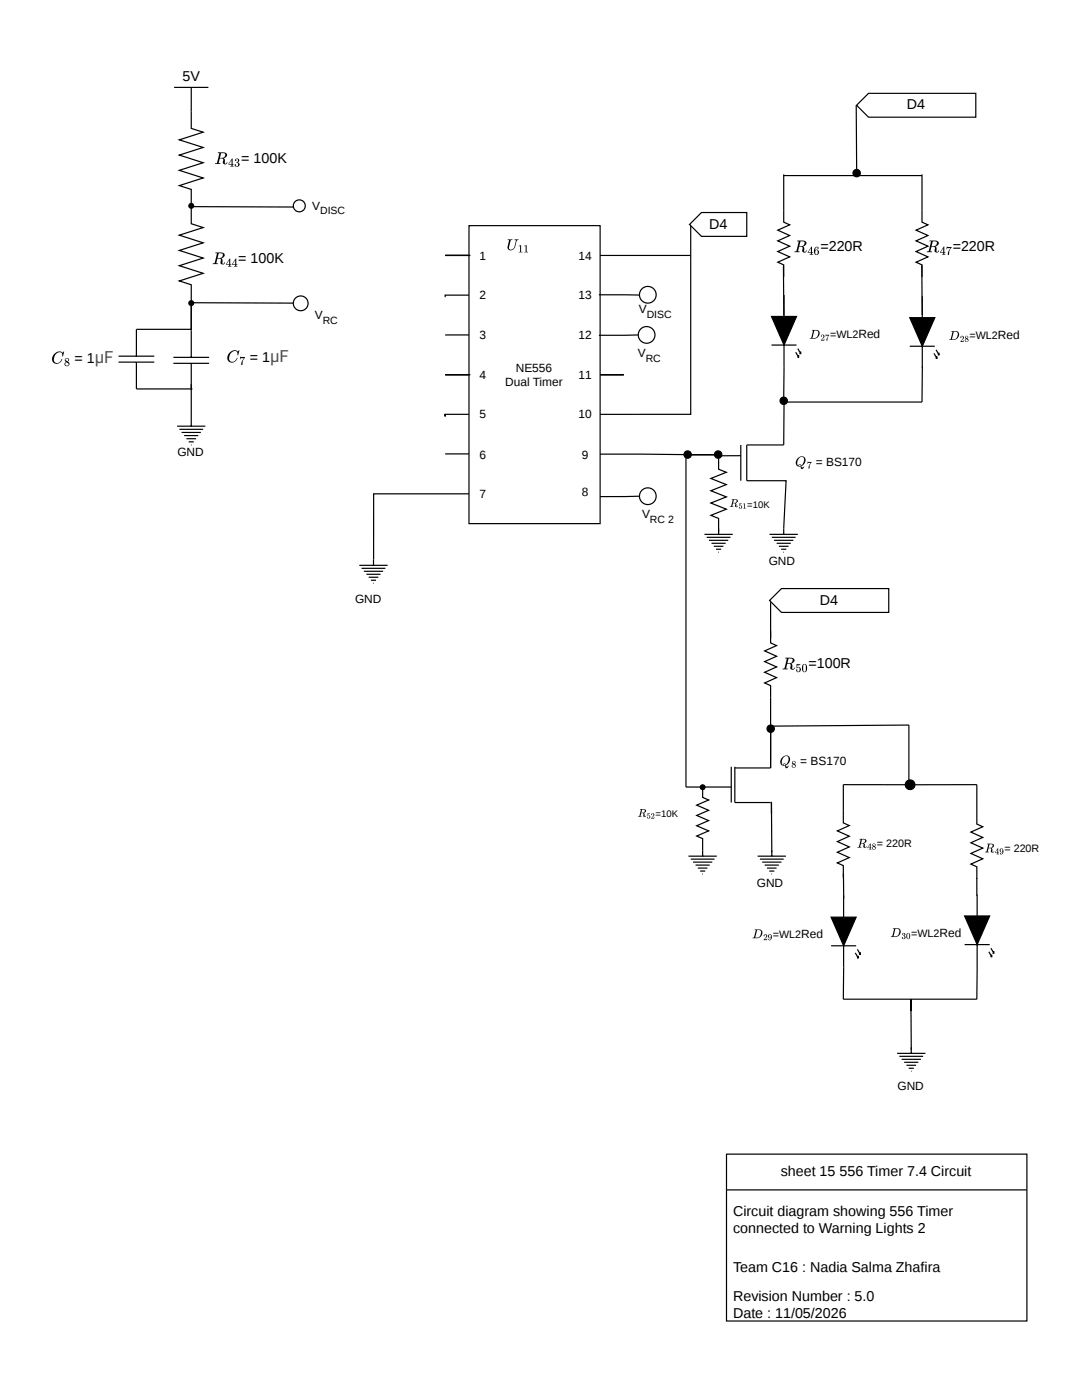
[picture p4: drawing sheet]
<svg xmlns="http://www.w3.org/2000/svg" width="216mm" height="279mm" viewBox="0 0 216 279" stroke-linecap="round" stroke-linejoin="round" font-family="sans-serif">
<g fill="none" stroke="#000" stroke-width=".24">
<path d="M34.7 17.4h6.9M38.2 17.4v8.2l2.3 .8-4.7 1.5 4.7 1.5-4.7 1.6 4.7 1.5-4.7 1.5 4.7 1.5-4.7 1.5 2.4 .8v6.9l2.3 .7-4.7 1.5 4.7 1.6-4.7 1.5 4.7 1.5-4.7 1.5 4.7 1.5-4.7 1.6 2.4 .7v3.5M34.6 72.5h7.1M34.6 71.3h7.1M38.2 72.5v5.4M38.2 61v10.3M35.3 85.1h5.7M35.8 85.7h4.7M36.2 86.3h3.9M36.7 86.9h2.9M37.2 87.6h1.9M37.7 88.2h1"/>
<path d="M38.1 88.8h.1M38.2 83.8v1.3"/>
</g>
<circle cx="38.2" cy="60.5" r=".48" fill="#020202"/>
<circle cx="38.2" cy="60.5" r=".48" fill="none" stroke="#000" stroke-width=".24"/>
<circle cx="38.2" cy="41.1" r=".48" fill="#020202"/>
<circle cx="38.2" cy="41.1" r=".48" fill="none" stroke="#000" stroke-width=".24"/>
<circle cx="60" cy="60.5" r="1.47" fill="#fff"/>
<g fill="none" stroke="#000" stroke-width=".24">
<path d="M38.6 60.4l19.9 .1"/>
<circle cx="60" cy="60.5" r="1.47"/>
</g>
<circle cx="59.7" cy="41.1" r="1.19" fill="#fff"/>
<g fill="none" stroke="#000" stroke-width=".24">
<path d="M38.6 41.2l19.9 .1M23.7 72.3h7.1M23.7 71.1h7.1M27.2 72.3v5.3h11.2M38.2 76.7v7.1M38.2 61v4.7h-11v5.4"/>
<circle cx="59.7" cy="41.1" r="1.19"/>
</g>
<path d="M145 230.3h59.9v7.2h-59.9z" fill="#fff"/>
<path d="M145 237.5v-7.2h59.9v7.2M145 237.5v26.1h59.9v-26.1M145 237.5h59.9" fill="none" stroke="#000" stroke-width=".24"/>
<path d="M93.6 45h26.1v59.5h-26.1z" fill="#fff"/>
<g fill="none" stroke="#000" stroke-width=".24">
<path d="M88.8 51h5h-5h4.8M93.6 45h26.1v59.5h-26.1zM93.6 58.9h-4.8v.4M119.5 58.8l9.5 .1M137.8 44.8v37.9h-18.1M88.8 74.8h5h-5h4.8M88.8 66.8h4.8M119.7 74.8h4.8M127.4 66.8l-7.9 .1M88.8 83.1v-.5v.5M88.8 90.6h4.8M93.6 98.6h-19l-.1 14.2"/>
<path d="M93.6 82.7h-4.8v.4M71.7 112.8h5.6M72.2 113.4h4.7M72.6 114h3.8M73.1 114.6h2.8M73.6 115.2h1.9M74 115.8h1M74.5 116.4h.1"/>
</g>
<circle cx="129" cy="66.8" r="1.67" fill="#fff"/>
<circle cx="129" cy="66.8" r="1.67" fill="none" stroke="#000" stroke-width=".24"/>
<circle cx="129.3" cy="58.8" r="1.67" fill="#fff"/>
<g fill="none" stroke="#000" stroke-width=".24">
<path d="M119.7 51h18.1M127.6 99l-7.9 .1"/>
<circle cx="129.3" cy="58.8" r="1.67"/>
</g>
<circle cx="129.3" cy="99" r="1.67" fill="#fff"/>
<g fill="none" stroke="#000" stroke-width=".24">
<path d="M156.4 34.8v9.5l1.2 .6-2.4 1 2.4 1.1-2.4 1.1 2.4 1-2.4 1.1 2.4 1.1-2.4 1 1.2 .6v2.4M156.4 35h27.6M170.8 21l.1 12.8M184 34.8v9.5l1.2 .6-2.4 1 2.4 1.1-2.4 1.1 2.4 1-2.4 1.1 2.4 1.1-2.4 1 1.2 .6v2.4M156.4 58.9v4.3M184 59.1v4.3M153.9 63.2h5l-2.5 5.7zM153.9 68.9h5M156.4 68.9v10.4M156.5 79.6l-.1 9.2h-7.4v7.1h7.9l-.5 10.7M158.8 70.3l.6 1M159.2 69.6l.6 1"/>
<path d="M159.4 70.9v.4h-.3M159.8 70.1v.5h-.3M181.5 63.4h5l-2.5 5.7zM181.5 69.1h5M184 69.1v4.3M184 73.1v7.1h-27.9M186.4 70.5l.5 1M186.8 69.8l.6 1M186.9 71.1v.4h-.2M187.4 70.4v.4h-.3M119.7 90.6l16.8 .1M136.9 90.5v66.6"/>
<path d="M147.8 88.8v7.1M153.6 106.6h5.6M154 107.2h4.8M154.5 107.8h3.8M155 108.4h2.8M155.4 109h1.9M155.9 109.6h1M156.3 110.2h.1M153.8 125.9v2.4l1.2 .5-2.4 1.1 2.4 1.1-2.4 1 2.4 1.1-2.4 1.1 2.4 1-2.4 1.1 1.2 .5v16.5h-7.2M153.8 120.2v7.1M145.9 153v7.2M146.6 153v7.2h7.2"/>
<path d="M168.3 156.6v7.6l1.2 .6-2.4 1 2.4 1.1-2.4 1.1 2.4 1-2.4 1.1 2.4 1.1-2.4 1 1.2 .5v2.4M181.4 144.7l-27.2 .2M182.6 156.6h12.3v7.9l1.2 .5-2.4 1.1 2.4 1-2.4 1.1 2.4 1.1-2.4 1 2.4 1.1-2.4 1.1 1.2 .5v2.4M151.2 170.9h5.6M151.6 171.5h4.8M152.1 172.1h3.8M152.6 172.7h2.8M153 173.2h2M153.5 173.8h1M153.9 162.4v-2.4l.1 10.2M153.9 174.4h.2M154 169.7v1.2"/>
<path d="M168.3 174.3l.1 5M168.3 178.8v4.2M194.9 175.2v3.6M195 178.5v4.3M165.8 183h5l-2.5 5.8zM165.8 188.8h5M168.3 188.8v4.2M170.7 190.2l.5 1M171.1 189.5l.6 1M171.2 190.7v.5h-.2M171.7 190v.5h-.3M192.5 182.8h5l-2.5 5.7z"/>
<path d="M192.5 188.5h5M195 188.5l-.1 10.9h-26.6v-6.4M197.3 189.9l.6 1M197.7 189.2l.6 1M197.9 190.5v.4h-.3M198.3 189.8v.4h-.2M179 210.2h5.7M179.5 210.8h4.7M179.9 211.4h3.9M180.4 212h2.8M180.9 212.6h1.9M181.3 213.2h1"/>
<path d="M181.8 201.8v-2.4v10.1M181.8 213.8h.1M181.8 209v1.2"/>
<circle cx="156.4" cy="80" r=".73"/>
<circle cx="129.3" cy="99" r="1.67"/>
<circle cx="137.2" cy="90.7" r=".73"/>
</g>
<g fill="#000">
<path d="M153.9 63.2h5l-2.5 5.7zM181.5 63.4h5l-2.5 5.7zM165.8 183h5l-2.5 5.8zM192.5 182.8h5l-2.5 5.7z"/>
<circle cx="156.4" cy="80" r=".73"/>
<circle cx="137.2" cy="90.7" r=".73"/>
</g>
<path d="M153.6 119.8l2.3-2.3h21.4v4.7h-21.4z" fill="#fff"/>
<path d="M153.6 119.8l2.3-2.3h21.4v4.7h-21.4z" fill="none" stroke="#000" stroke-width=".24"/>
<path d="M170.9 21l2.4-2.4h21.4v4.8h-21.4z" fill="#fff"/>
<path d="M170.9 21l2.4-2.4h21.4v4.8h-21.4z" fill="none" stroke="#000" stroke-width=".24"/>
<path d="M140 42.4h9v4.8h-9l-2.4-2.4z" fill="#fff"/>
<g fill="none" stroke="#000" stroke-width=".24">
<path d="M140 42.4h9v4.8h-9l-2.4-2.4zM156.3 53.1l.1 9.9M183.9 53l.1 9.9M136.9 157.1h9M153.8 146.2v7.1M168.3 156.6h12.3M181.4 144.7v11.9"/>
<circle cx="170.9" cy="34.6" r=".73"/>
<circle cx="153.8" cy="145.4" r=".73"/>
<circle cx="181.6" cy="156.6" r=".96"/>
</g>
<g fill="#000">
<path d="M46.9 31.8a.42 .42 0 0 1 .7-.1 .42 .42 0 0 1-.2 .7 .46 .46 0 0 1 .4 .5 .46 .46 0 0 1-.5 .4 .46 .46 0 0 1-.4-.5h.2l-.1 .3a.36 .36 0 0 0 .5-.2 .36 .36 0 0 0-.4-.5 .3 .3 0 0 0 .4-.3 .3 .3 0 0 0-.4-.3l.1 .2-.2 .1zM188.9 49.2l1 .2a2.01 2.01 0 0 0-.6 1.5h-.1a1.17 1.17 0 0 1 .5-1.4h-.7l-.2 .3zM45.8 70.4a1.08 1.08 0 0 1 1.6-.2l.4-.3-.3 1h-.1a.63 .63 0 0 0-.3-.8 .63 .63 0 0 0-.8 .2 1.15 1.15 0 0 0-.2 1.9 1.07 1.07 0 0 0 1.2-.8 1.01 1.01 0 0 1-1.4 .9 1.01 1.01 0 0 1-.3-1.7zM47.9 71.2l1 .1a2 2 0 0 0-.6 1.5v.1a1.17 1.17 0 0 1 .4-1.4h-.7l-.1 .2zM163.8 66.9a.4 .4 0 0 1 .7 .1 .4 .4 0 0 1-.3 .6l-.2 .2h.4l.1-.2v.4l-.7-.1a.85 .85 0 0 0 .4-1h-.2l-.1 .3zM164.8 66.8h.7l-.5 1.2a.88 .88 0 0 1 .3-1h-.5l-.1 .2zM191.7 67.2a.4 .4 0 0 1 .6 .1 .4 .4 0 0 1-.3 .5l-.2 .2h.4l.1-.1v.3l-.7-.1a.85 .85 0 0 0 .4-1h-.2l-.1 .3zM152.4 186.6a.4 .4 0 0 1 .7 .1 .4 .4 0 0 1-.3 .5l-.3 .3h.5l.1-.2-.1 .3-.6-.1a.85 .85 0 0 0 .4-1h-.2l-.1 .3zM180 186.3l.3-.1 .3 .1v.3l-.2 .2a.34 .34 0 0 1 .3 .3 .34 .34 0 0 1-.4 .3l-.3-.2 .1-.2 .1 .2-.1 .1a.27 .27 0 0 0 .4-.2 .27 .27 0 0 0-.3-.3l.2-.2v-.3h-.3v.3z"/>
<path d="M43.5 30.4v.2h.3l-.2 .7-.3 1.2-.4 .1v.1h1v-.1l-.3-.1 .3-.9a.47 .47 0 0 1 .6 .1 .47 .47 0 0 1 0 .6 .42 .42 0 0 0 .4 .5 .42 .42 0 0 0 .4-.4l-.3 .3a.5 .5 0 0 1-.1-.7l-.3-.4a.61 .61 0 0 0 .7-.7 .61 .61 0 0 0-.8-.5zM44.1 30.6a.49 .49 0 0 1 .7 0 .49 .49 0 0 1 0 .7l-.3 .2h-.6z"/>
<path d="M46.3 31.6l-.7 1.1v.1h.6v.3l-.2 .1h.6l-.2-.1v-.3l.2-.1h-.2v-1.1zM46.2 31.9v.8h-.5z"/>
<path d="M43 50.4v.1l.3 .1-.2 .7-.3 1.2-.3 .1-.1 .1h1.1v-.1l-.3-.1 .2-.9a.47 .47 0 0 1 .6 .1 .47 .47 0 0 1 0 .6 .42 .42 0 0 0 .4 .5 .42 .42 0 0 0 .4-.4l-.2 .3a.5 .5 0 0 1-.2-.7l-.2-.4a.61 .61 0 0 0 .6-.7 .61 .61 0 0 0-.8-.5zM43.6 50.6h.1a.49 .49 0 0 1 .6 0 .49 .49 0 0 1 0 .7l-.3 .2h-.6z"/>
<path d="M45.8 51.6l-.7 1.1v.1h.6v.3l-.2 .1h.7l-.3-.1v-.3l.3-.1h-.3v-1.1zM45.7 51.9v.8h-.5z"/>
<path d="M47 51.6l-.7 1.1v.1h.6v.3l-.2 .1h.7l-.3-.1v-.3l.3-.1h-.3v-1.1zM46.9 51.9v.8h-.5z"/>
<path d="M185.5 48v.2h.3l-.2 .7-.3 1.2-.3 .1-.1 .1h1v-.1l-.3-.1 .3-.9a.47 .47 0 0 1 .6 .1 .47 .47 0 0 1 0 .6 .42 .42 0 0 0 .4 .5 .42 .42 0 0 0 .4-.4l-.2 .3a.5 .5 0 0 1-.2-.7l-.3-.4a.61 .61 0 0 0 .7-.7 .61 .61 0 0 0-.8-.5zM186.1 48.2a.49 .49 0 0 1 .7 0 .49 .49 0 0 1 0 .7l-.3 .2h-.6z"/>
<path d="M188.3 49.2l-.7 1.1v.2h.6v.2l-.2 .1h.6l-.2-.1v-.2l.2-.2h-.2v-1.1zM188.2 49.5v.8h-.5z"/>
<path d="M162 65.8l.2 .2-.1 .7-.2 .7-.3 .2a1.52 1.52 0 0 0 1.9-.9 .72 .72 0 0 0-.2-.7 .72 .72 0 0 0-.8-.2zM162.5 66a.61 .61 0 0 1 .7 .2 .61 .61 0 0 1 0 .8 .85 .85 0 0 1-1.1 .5z"/>
<path d="M189.8 66.1l.3 .1-.2 .8-.2 .7-.3 .1a1.52 1.52 0 0 0 2-.8 .72 .72 0 0 0-.2-.8 .72 .72 0 0 0-.8-.1zM190.3 66.2a.61 .61 0 0 1 .8 .2 .61 .61 0 0 1-.1 .8 .85 .85 0 0 1-1.1 .5z"/>
<path d="M192.7 67.1l-.1 .3 .1 .2-.2 .2a.36 .36 0 0 0 .3 .4 .36 .36 0 0 0 .4-.2 .36 .36 0 0 0-.2-.4v-.1a.28 .28 0 0 0 .2-.3 .28 .28 0 0 0-.3-.2zM192.7 67.2a.21 .21 0 0 1 .4 0 .21 .21 0 0 1-.4 0zM192.6 67.9a.3 .3 0 0 1 .6 0 .3 .3 0 0 1-.6 0z"/>
<path d="M171.5 167.4l.2 .2v.2l-.3 1.2-.3 .2 .8-.1-.3-.1 .2-.7a.42 .42 0 0 1 .5 .2 .42 .42 0 0 1 0 .5l.4 .2 .2-.3-.3 .2v-.5l-.2-.3a.46 .46 0 0 0 .5-.5 .46 .46 0 0 0-.6-.4zM172 167.6l.4-.1a.46 .46 0 0 1 .1 .7 .46 .46 0 0 1-.7 0z"/>
<path d="M173.6 168.3l-.5 .9h.5l-.2 .3h.5l-.2-.1 .2-.2h-.2zM173.6 168.6v.6h-.4z"/>
<path d="M174.2 168.4l-.1 .3 .2 .2-.3 .2a.36 .36 0 0 0 .3 .5 .36 .36 0 0 0 .4-.3 .36 .36 0 0 0-.2-.4 .28 .28 0 0 0 .2-.4 .28 .28 0 0 0-.3-.2zM174.2 168.6a.21 .21 0 0 1 .4 0 .21 .21 0 0 1-.4 0zM174.1 169.2a.3 .3 0 0 1 .6 0 .3 .3 0 0 1-.6 0z"/>
<path d="M197 168.4l.2 .1-.1 .3-.3 1.2-.2 .1h.7l-.2-.1 .2-.7a.42 .42 0 0 1 .4 .1 .42 .42 0 0 1 0 .6l.4 .2 .3-.3-.4 .1v-.5l-.2-.2a.46 .46 0 0 0 .5-.6 .46 .46 0 0 0-.6-.3zM197.4 168.5h.5a.46 .46 0 0 1 0 .6 .46 .46 0 0 1-.6 .1z"/>
<path d="M199.1 169.3l-.6 .8 .5 .1-.2 .3h.5l-.1-.1 .1-.3h-.1zM199 169.5v.6h-.4z"/>
<path d="M199.6 169.4a.36 .36 0 0 0-.1 .5 .36 .36 0 0 0 .5 .1l-.1 .4h-.2v-.1h-.2l.1 .2a.61 .61 0 0 0 .7-.5 .61 .61 0 0 0-.5-.7zM199.7 169.4a.22 .22 0 0 1 .3 0 .22 .22 0 0 1 0 .3v.3h-.3z"/>
<path d="M150.6 185.5l.2 .1-.2 .8-.1 .7-.3 .1a1.52 1.52 0 0 0 1.9-.8 .72 .72 0 0 0-.2-.8 .72 .72 0 0 0-.8-.1zM151.1 185.6a.61 .61 0 0 1 .7 .2 .61 .61 0 0 1 0 .8 .85 .85 0 0 1-1.1 .5z"/>
<path d="M153.4 186.5a.36 .36 0 0 0-.1 .6 .36 .36 0 0 0 .5 0l-.1 .4-.2 .1v-.2h-.2l.1 .2a.61 .61 0 0 0 .7-.5 .61 .61 0 0 0-.5-.7zM153.5 186.5a.22 .22 0 0 1 .3 .1 .22 .22 0 0 1 0 .2l-.1 .3h-.2z"/>
<path d="M178.2 185.3l.2 .1-.2 .7-.2 .7-.2 .2a1.52 1.52 0 0 0 1.9-.8 .72 .72 0 0 0-.2-.8 .72 .72 0 0 0-.8-.1zM178.7 185.4a.61 .61 0 0 1 .7 .2 .61 .61 0 0 1-.1 .8 .85 .85 0 0 1-1 .5z"/>
<path d="M181 186.3a.64 .64 0 0 0-.2 .7 .64 .64 0 0 0 .6 .4 .64 .64 0 0 0 .2-.7 .64 .64 0 0 0-.5-.5zM181.1 186.3h.1a.42 .42 0 0 1 .2 .6l-.1 .4a.73 .73 0 0 1-.2-1z"/>
<circle cx="170.9" cy="34.6" r=".73"/>
<circle cx="153.8" cy="145.4" r=".73"/>
<circle cx="181.6" cy="156.6" r=".96"/>
</g>
<path d="M54 69.2h3.5v3.8h-3.5z" fill="#fff"/>
<g fill="#000">
<path d="M10.8 70.7a1.08 1.08 0 0 1 1.7-.3l.3-.2-.2 .9h-.2a.63 .63 0 0 0-.3-.8 .63 .63 0 0 0-.8 .2 1.15 1.15 0 0 0-.1 1.9 1.07 1.07 0 0 0 1.2-.7 1.01 1.01 0 0 1-1.5 .8 1.01 1.01 0 0 1-.3-1.6z"/>
<path d="M159.1 48v.2h.3l-.2 .7-.3 1.2-.3 .1-.1 .1h1v-.1l-.3-.1 .3-.9a.47 .47 0 0 1 .6 .1 .47 .47 0 0 1 0 .6 .42 .42 0 0 0 .4 .5 .42 .42 0 0 0 .4-.4l-.3 .3a.5 .5 0 0 1-.1-.7l-.3-.4a.61 .61 0 0 0 .7-.7 .61 .61 0 0 0-.8-.5zM159.7 48.2a.49 .49 0 0 1 .7 0 .49 .49 0 0 1 0 .7l-.3 .2h-.6z"/>
<path d="M161.9 49.2l-.7 1.1v.2h.6v.2l-.2 .1h.6l-.2-.1v-.2l.2-.2h-.2v-1.1zM161.8 49.5v.8h-.5z"/>
<path d="M162.6 49.5a.86 .86 0 0 0 .3 1.4 .53 .53 0 0 0 .5-.6 .53 .53 0 0 0-.6-.5l-.1 .2a.46 .46 0 0 1 .5-.6l-.1 .1 .1 .2 .2-.2-.2-.2h-.3zM162.8 49.9h.1a.5 .5 0 0 1 .3 .4 .5 .5 0 0 1-.3 .5l-.2-.3z"/>
<path d="M13.1 71.6l-.2 .3a.33 .33 0 0 1 0 .6 .48 .48 0 0 0 .3 .6 .48 .48 0 0 0 .6-.3 .48 .48 0 0 0-.3-.6 .41 .41 0 0 0 .2-.7 .41 .41 0 0 0-.6 .1zM13.1 71.8a.3 .3 0 0 1 .6 0 .3 .3 0 0 1-.6 0zM13.1 72.4l.2-.1a.39 .39 0 0 1 .3 .2 .39 .39 0 0 1-.1 .5 .35 .35 0 0 1-.4-.1 .35 .35 0 0 1 0-.5z"/>
</g>
<path d="M19 69.4h3.6v3.8h-3.6z" fill="#fff"/>
<path d="M143.4 90.9v2.7l1.5 .7-3.1 1.2 3.1 1.2-3.1 1.2 3.1 1.3-3.1 1.2 3.1 1.2-3.1 1.2 1.6 .7v2.7M140.6 106.6h5.6M141 107.2h4.8M141.5 107.8h3.8M142 108.4h2.8M142.4 109h1.9M142.9 109.6h1M143.3 110.2h.1M143.4 105.5v1.1M140.2 156.8v2.3l1.2 .6-2.4 1 2.4 1-2.4 1 2.4 1.1-2.4 1 2.4 1-2.4 1.1 1.2 .5v2.3" fill="none" stroke="#000" stroke-width=".24"/>
<path d="M101.1 47.5h4.5v2.9h-4.5z" fill="#fff"/>
<g fill="#000">
<path d="M101.3 47.8h1l-.4 .2-.3 1.7a.65 .65 0 0 0 1-.4l.3-1.3-.2-.2h.8l-.4 .3a2.37 2.37 0 0 1-.9 1.8 .66 .66 0 0 1-.8-.1 .66 .66 0 0 1-.1-.8l.3-1.1h-.3zM103.5 49l.5-.1v1.3l.3 .2h-.8l.3-.2v-1.1h-.3zM104.6 49l.5-.1v1.3l.3 .2h-.8l.3-.2v-1.1h-.3zM147.5 100.5h.5l-.4 .1v.3a.32 .32 0 0 1 .4 0 .32 .32 0 0 1 0 .5l-.4 .1-.1-.3h.1v.2a.26 .26 0 0 0 .3-.2 .26 .26 0 0 0-.2-.3l-.2 .1zM148.3 100.6l.3-.1 .1 .9 .1 .1h-.5l.2-.1v-.8zM159 132.5h.7a.44 .44 0 0 1-.6 .3v.4a.48 .48 0 0 1 .6 0 .48 .48 0 0 1 0 .7 .49 .49 0 0 1-.7 .1l-.2-.3 .2-.1 .1 .4a.43 .43 0 0 0 .5-.3 .43 .43 0 0 0-.3-.5l-.3 .2zM129.2 162.3h.5l-.4 .2v.3a.32 .32 0 0 1 .4 0 .32 .32 0 0 1 0 .4l-.4 .2-.2-.4h.2v.3a.26 .26 0 0 0 .3-.2 .26 .26 0 0 0-.3-.3l-.1 .1zM130 162.4a.35 .35 0 0 1 .5 .1 .35 .35 0 0 1-.2 .5l-.2 .2h.4l.1-.1-.1 .3-.6-.1a.61 .61 0 0 0 .3-.9l-.2 .3z"/>
<path d="M146 99.6l.2 .1v.3l-.3 1-.3 .2h.7l-.2-.2 .2-.6a.4 .4 0 0 1 .4 .2 .4 .4 0 0 1 0 .5l.4 .1 .2-.2-.4 .1 .1-.4-.2-.3a.4 .4 0 0 0 .4-.4 .4 .4 0 0 0-.4-.4zM146.4 99.8l.4-.1a.41 .41 0 0 1 0 .6 .41 .41 0 0 1-.5 .1z"/>
<path d="M156.7 131.3v.1h.3l-.2 .8-.3 1.2h-.3l-.1 .2h1.1v-.2h-.3l.2-.9a.47 .47 0 0 1 .6 .1 .47 .47 0 0 1 0 .6 .42 .42 0 0 0 .4 .5 .42 .42 0 0 0 .4-.5l-.2 .3a.5 .5 0 0 1-.2-.7l-.2-.4a.61 .61 0 0 0 .6-.6 .61 .61 0 0 0-.8-.5zM157.3 131.5l.1-.1a.49 .49 0 0 1 .6 .1 .49 .49 0 0 1 0 .6l-.3 .2-.6 .1z"/>
<path d="M160.3 132.6a1 1 0 0 0 .2 1.6 .93 .93 0 0 0 0-1.7zM160.4 132.7l.2-.1 .2 .2v1.1l-.3 .2-.2-.2z"/>
<path d="M127.7 161.5l.2 .1-.1 .2-.2 1.1-.3 .1h.7l-.2-.1 .1-.6a.4 .4 0 0 1 .5 .1 .4 .4 0 0 1 0 .5l.3 .2 .3-.3-.4 .1v-.4l-.1-.2a.4 .4 0 0 0 .4-.4 .4 .4 0 0 0-.5-.4zM128.1 161.6h.4a.41 .41 0 0 1 0 .5 .41 .41 0 0 1-.5 .1z"/>
<circle cx="143.3" cy="90.7" r=".73"/>
<circle cx="140.2" cy="157.1" r=".47"/>
</g>
<g fill="none" stroke="#000" stroke-width=".24">
<path d="M137.9 90.7h4.8h-4.9h4.8M147.8 90.9l-4.1 .1M137.4 170.9h5.6M137.8 171.5h4.8M138.3 172.1h3.8M138.8 172.7h2.8M139.2 173.2h2M139.7 173.8h1M140.1 174.4h.2M140.2 169.7v1.2"/>
<circle cx="143.3" cy="90.7" r=".73"/>
<circle cx="140.2" cy="157.1" r=".47"/>
</g>
<g fill="#030303">
<path d="M161.2 92.1l.8 .1-.4 .6-.2 .7a.98 .98 0 0 1 .4-1.1h-.6l-.1 .2z"/>
<path d="M159.2 91.4a.88 .88 0 0 0-.4 1.1 .88 .88 0 0 0 1 .6 .34 .34 0 0 0 .1 .5 .34 .34 0 0 0 .5-.3l.1-.3-.4 .3-.2-.2a1.23 1.23 0 0 0 .5-2 1 1 0 0 0-1.2 .3zM159.5 91.4a.59 .59 0 0 1 .8-.1 .59 .59 0 0 1 .1 .9l-.5 .7-.3-.3-.3 .3a1.1 1.1 0 0 1 .2-1.5zM159.5 92.8l.2-.1 .1 .3h-.4z"/>
<path d="M156.1 151.1a.88 .88 0 0 0-.4 1.1 .88 .88 0 0 0 1 .6 .34 .34 0 0 0 .1 .5 .34 .34 0 0 0 .5-.3l.1-.3-.4 .3-.2-.2a1.23 1.23 0 0 0 .5-1.9 1 1 0 0 0-1.2 .2zM156.4 151.1a.59 .59 0 0 1 .8-.1 .59 .59 0 0 1 .1 .9l-.5 .7-.3-.3-.3 .3a1.1 1.1 0 0 1 .2-1.5zM156.4 152.5l.2-.1 .1 .3h-.3z"/>
<path d="M158.2 151.9a.34 .34 0 0 0 0 .6l-.2 .2a.4 .4 0 0 0 .3 .5 .4 .4 0 0 0 .5-.2 .4 .4 0 0 0-.3-.5l.1-.1a.31 .31 0 0 0 .1-.3 .31 .31 0 0 0-.3-.2zM158.2 152.1a.23 .23 0 0 1 .4 0 .23 .23 0 0 1-.4 0zM158.1 152.8a.3 .3 0 0 1 .6 0 .3 .3 0 0 1-.6 0z"/>
</g>
<g font-size="3.3" fill="#4d5156">
<text x="18.9" y="72.5">μF</text>
<text x="53.9" y="72.3">μF</text>
</g>
<g font-size="2.9">
<text x="36.4" y="16.1">5V</text>
<text x="181" y="21.8">D4</text>
<text x="48.1" y="32.5">= 100K</text>
<text x="141.5" y="45.6">D4</text>
<text x="47.5" y="52.5">= 100K</text>
<text x="163.7" y="50.1">=220R</text>
<text x="190.1" y="50.1">=220R</text>
<text x="14.9" y="72.5">= 1</text>
<text x="49.8" y="72.3">= 1</text>
<text x="163.6" y="120.8">D4</text>
<text x="161.3" y="133.4">=100R</text>
<text x="155.8" y="234.7">sheet 15 556 Timer 7.4 Circuit</text>
<text x="146.3" y="242.6">Circuit diagram showing 556 Timer</text>
<text x="146.3" y="246.2">connected to Warning Lights 2</text>
<text x="146.3" y="253.8">Team C16 : Nadia Salma Zhafira</text>
<text x="146.3" y="259.7">Revision Number : 5.0</text>
<text x="146.3" y="263">Date : 11/05/2026</text>
</g>
<g font-size="2.4">
<text x="62.3" y="41.8">V</text>
<text x="95.7" y="51.8">1</text>
<text x="115.5" y="51.8">14</text>
<text x="95.7" y="59.7">2</text>
<text x="115.5" y="59.7">13</text>
<text x="62.8" y="63.7">V</text>
<text x="127.5" y="62.5">V</text>
<text x="95.7" y="67.7">3</text>
<text x="115.5" y="67.7">12</text>
<text x="127.3" y="71.3">V</text>
<text x="95.7" y="75.6">4</text>
<text x="100.8" y="77">Dual Timer</text>
<text x="102.9" y="74.2">NE556</text>
<text x="115.5" y="75.6">11</text>
<text x="95.7" y="83.4">5</text>
<text x="115.5" y="83.4">10</text>
<text x="35.4" y="91.1">GND</text>
<text x="95.7" y="91.5">6</text>
<text x="116.1" y="91.5">9</text>
<text x="95.7" y="99.4">7</text>
<text x="116.1" y="98.9">8</text>
<text x="128.1" y="103.4">V</text>
<text x="153.4" y="112.7">GND</text>
<text x="70.8" y="120.3">GND</text>
<text x="151" y="176.9">GND</text>
<text x="179.1" y="217.6">GND</text>
</g>
<g font-size="2.4" fill="#030303">
<text x="162.8" y="93">= BS170</text>
<text x="159.7" y="152.7">= BS170</text>
</g>
<g font-size="2.1">
<text x="63.9" y="42.8">DISC</text>
<text x="64.4" y="64.6">RC</text>
<text x="129" y="63.4">DISC</text>
<text x="165.6" y="67.5">=WL2Red</text>
<text x="193.5" y="67.7">=WL2Red</text>
<text x="128.8" y="72.3">RC</text>
<text x="129.7" y="104.4">RC 2</text>
<text x="175" y="169.1">= 220R</text>
<text x="200.4" y="170">= 220R</text>
<text x="154.2" y="187.2">=WL2Red</text>
<text x="181.8" y="186.9">=WL2Red</text>
</g>
<g font-size="1.9">
<text x="149.1" y="101.3">=10K</text>
<text x="130.8" y="163.1">=10K</text>
</g>
</svg>
